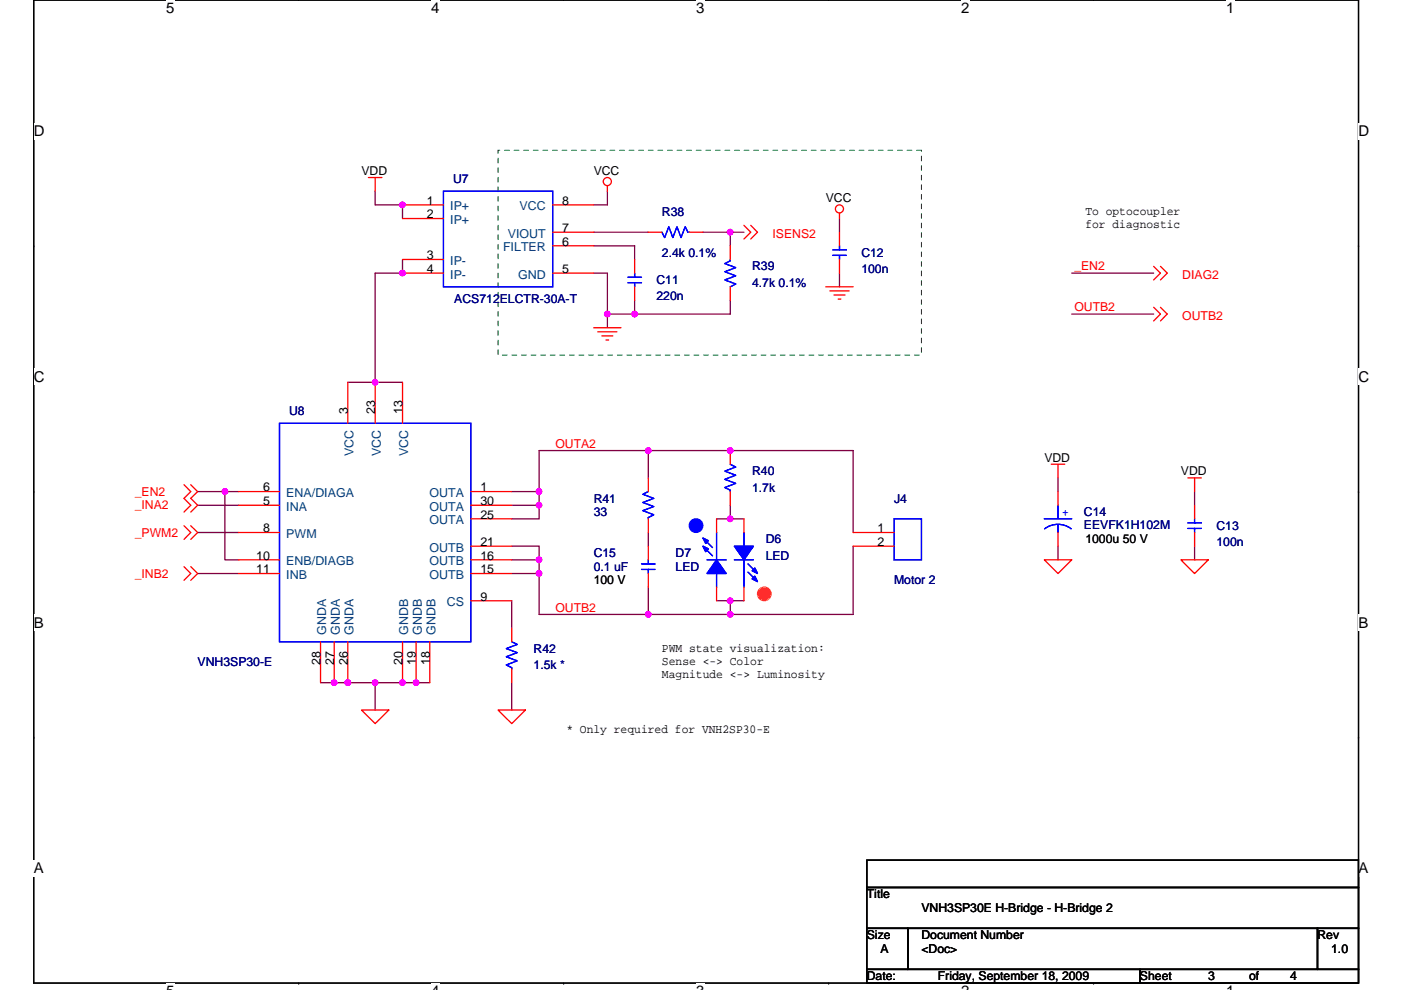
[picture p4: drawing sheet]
<svg xmlns="http://www.w3.org/2000/svg" width="297mm" height="210mm" viewBox="0 0 297 210" stroke-linecap="round" stroke-linejoin="round" font-family="sans-serif">
<path d="M7.2 0h280.8v208.5h-280.8z" fill="none" stroke="#000" stroke-width=".28"/>
<g fill="#fff">
<path d="M35.2 0h1.8v3.5h-1.8z"/>
<path d="M35.2 208.5h1.8v1.4h-1.8z"/>
</g>
<path d="M63.3 0h.1M63.3 208.5h.1" fill="none" stroke="#000" stroke-width=".28"/>
<g fill="#fff">
<path d="M91.4 0h1.8v3.5h-1.8z"/>
<path d="M91.4 208.5h1.8v1.4h-1.8z"/>
</g>
<path d="M119.5 0h.1M119.5 208.5h.1" fill="none" stroke="#000" stroke-width=".28"/>
<g fill="#fff">
<path d="M147.6 0h1.7v3.5h-1.7z"/>
<path d="M147.6 208.5h1.7v1.4h-1.7z"/>
</g>
<path d="M175.7 0h.1M175.7 208.5h.1" fill="none" stroke="#000" stroke-width=".28"/>
<g fill="#fff">
<path d="M203.8 0h1.7v3.5h-1.7z"/>
<path d="M203.8 208.5h1.7v1.4h-1.7z"/>
</g>
<path d="M231.9 0h.1M231.9 208.5h.1" fill="none" stroke="#000" stroke-width=".28"/>
<g fill="#fff">
<path d="M259.9 0h1.8v3.5h-1.8z"/>
<path d="M259.9 208.5h1.8v1.4h-1.8z"/>
<path d="M7.2 26.1h2.2v3.5h-2.2z"/>
<path d="M288 26.1h2.3v3.5h-2.3z"/>
<path d="M7.2 78.2h2.2v3.5h-2.2z"/>
<path d="M288 78.2h2.3v3.5h-2.3z"/>
</g>
<path d="M7.2 52.1h.1M288 52.1h.1" fill="none" stroke="#000" stroke-width=".28"/>
<g fill="#fff">
<path d="M7.2 130.3h2v3.5h-2z"/>
<path d="M288 130.3h2.1v3.5h-2.1z"/>
</g>
<path d="M7.2 104.3h.1M288 104.3h.1" fill="none" stroke="#000" stroke-width=".28"/>
<g fill="#fff">
<path d="M7.1 182.4h2.2v3.5h-2.2z"/>
<path d="M288 182.4h2.1v3.5h-2.1z"/>
</g>
<path d="M7.2 156.4h.1M288 156.4h.1M183.8 196.9h8.7v8.7h-8.7zM183.8 182.4h104.2v5.8h-104.2zM183.8 188.2h104.2v8.7h-104.2zM192.5 196.9h86.8v8.7h-86.8zM279.3 196.9h8.7v8.7h-8.7zM183.8 205.6h57.9v2.9h-57.9zM241.7 205.6h46.3v2.9h-46.3z" fill="none" stroke="#000" stroke-width=".28"/>
<g fill="none" stroke="#800040" stroke-width=".28">
<path d="M79.5 40.6v2.9h5.8v2.9M85.3 55v2.9h-5.8v23.2M125.9 49.3h11.6M125.9 57.9h2.9v8.7M125.9 52.1h8.7v2.9M128.8 40.6v2.9h-2.9M149 49.3h5.8M154.8 49.3v2.8M154.8 49.3h2.9M178 57.9v2.9M178 46.4v2.9M227.2 57.9h17.4"/>
<path d="M128.8 66.6h5.8M128.8 66.6v2.9M134.6 63.7v2.9M154.8 63.7v2.9h-20.2M227.2 66.6h17.4M73.7 81.1h5.8M79.5 81.1h5.8M137.5 95.6h43.4v17.3M41.9 107.2h8.7M41.9 112.9h8.7M41.9 104.3h5.8M47.7 104.3h2.9"/>
<path d="M47.7 104.3v14.4h2.9M108.5 115.8h5.8v2.9M108.5 118.7h5.8M108.5 107.2h5.8M108.5 104.3h5.8M114.3 107.2v2.8h-5.8M114.3 118.7v2.9M114.3 104.3v2.9M137.5 112.9v2.9M137.5 101.4v-5.8h-23.2v8.7M151.9 110h5.8M154.8 107.2v2.8"/>
<path d="M180.9 115.8v14.5h-26.1M224.3 115.8v2.9M224.3 101.4v2.9M253.3 115.8v2.9M253.3 104.3v2.9M41.9 121.6h8.7M108.5 127.4v5.8M108.5 121.6h5.8M114.3 121.6v8.7h23.2M137.5 124.5v5.8M137.5 130.3h17.3M151.9 127.4h2.9v2.9"/>
<path d="M154.8 127.4h2.9M68 144.8h11.5M79.5 144.8v5.8M79.5 144.8h11.6M108.5 144.8v5.8"/>
</g>
<g fill="#f0f" stroke="#f0f" stroke-width=".28">
<circle cx="79.5" cy="144.8" r=".57"/>
<circle cx="73.7" cy="144.8" r=".57"/>
<circle cx="88.2" cy="144.8" r=".57"/>
<circle cx="85.3" cy="144.8" r=".57"/>
<circle cx="154.8" cy="95.6" r=".57"/>
<circle cx="154.8" cy="130.3" r=".57"/>
<circle cx="70.8" cy="144.8" r=".57"/>
<circle cx="47.7" cy="104.2" r=".57"/>
<circle cx="137.4" cy="130.3" r=".57"/>
<circle cx="137.4" cy="95.6" r=".57"/>
<circle cx="154.8" cy="49.2" r=".57"/>
<circle cx="134.6" cy="66.6" r=".57"/>
<circle cx="79.5" cy="81.1" r=".57"/>
<circle cx="128.8" cy="66.6" r=".57"/>
<circle cx="85.3" cy="43.4" r=".57"/>
<circle cx="85.3" cy="57.9" r=".57"/>
<circle cx="114.3" cy="107.1" r=".57"/>
<circle cx="114.3" cy="104.2" r=".57"/>
<circle cx="114.3" cy="121.6" r=".57"/>
<circle cx="114.3" cy="118.7" r=".57"/>
<circle cx="154.8" cy="127.4" r=".57"/>
<circle cx="154.8" cy="110" r=".57"/>
</g>
<g fill="none" stroke="#f00" stroke-width=".28">
<path d="M78.1 37.7h2.9M79.5 37.7v2.9M128.8 39.4v1.2M85.3 43.5h8.7M85.3 46.4h8.7M85.3 55h8.7M85.3 57.9h8.7M117.2 49.3h8.7M117.2 43.5h8.7M117.2 57.9h8.7M117.2 52.1h8.7M134.6 55v2.9"/>
<path d="M137.5 49.3h2.9M146.1 49.3h2.9M154.8 52.1v2.9M157.7 47.8l1.5 1.5-1.5 1.4M159.2 47.8l1.4 1.5-1.4 1.4M178 45.2v1.2M178 49.3v2.8M178 55v2.9M244.6 56.5l1.4 1.4-1.4 1.5M246 56.5l1.5 1.4-1.5 1.5M125.9 69.5h5.8M126.7 70.4h4.1"/>
<path d="M127.6 71.2h2.3M128.5 72.1h.5M134.6 60.8v2.9M154.8 60.8v2.9M175.1 60.8h5.8M176 61.7h4M176.8 62.6h2.4M177.7 63.4h.6M244.6 65.2l1.4 1.4-1.4 1.5M246 65.2l1.5 1.4-1.5 1.5M73.7 81.1v8.7M79.5 81.1v8.7"/>
<path d="M85.3 81.1v8.7M154.8 95.6v2.9M222.9 98.5h2.9M224.3 98.5v2.9M39 102.8l1.4 1.5-1.4 1.4 1.4 1.5-1.4 1.4M39 111.5l1.4 1.4-1.4 1.5M40.4 102.8l1.5 1.5-1.5 1.4 1.5 1.5-1.5 1.4M40.4 111.5l1.5 1.4-1.5 1.5M50.6 104.3h8.7M50.6 107.2h8.7M50.6 112.9h8.7M50.6 118.7h8.7"/>
<path d="M99.8 104.3h8.7M99.8 107.2h8.7M99.8 118.7h8.7M99.8 110h8.7M99.8 115.8h8.7M137.5 101.4v2.9M137.5 110v2.9M137.5 115.8v2.9M151.9 110v2.9M154.8 104.3v2.9M157.7 110v2.9M180.9 112.9h8.7"/>
<path d="M180.9 115.8h8.7M221.4 118.7h5.8l-2.9 2.9zM224.3 104.3v2.9M224.3 112.9v2.9M250.4 118.7h5.8l-2.9 2.9zM251.8 101.4h2.9M253.3 107.2v2.8M253.3 112.9v2.9M253.3 101.4v2.9M39 120.2l1.4 1.4-1.4 1.5M40.4 120.2l1.5 1.4-1.5 1.5M50.6 121.6h8.7"/>
<path d="M68 136.1v8.7M70.9 136.1v8.7M73.7 136.1v8.7M85.3 136.1v8.7M88.2 136.1v8.7M91.1 136.1v8.7M99.8 121.6h8.7M99.8 127.4h8.7M108.5 133.2v2.9M137.5 121.6v2.9M151.9 124.5v2.9M157.7 124.5v2.9"/>
<path d="M76.6 150.6h5.8l-2.9 2.9zM105.6 150.6h5.8l-2.9 2.9zM108.5 141.9v2.9"/>
<circle cx="128.8" cy="38.5" r=".86"/>
<circle cx="178" cy="44.3" r=".86"/>
</g>
<path d="M105.6 31.9h89.8v43.4h-89.8z" fill="none" stroke="#008000" stroke-width=".21" stroke-dasharray="1 1 1 1 1 1 1 1"/>
<circle cx="162" cy="126" r="1.44" fill="#ff8000" stroke="#ff8000" stroke-width=".28"/>
<g fill="#00f" stroke="#00f" stroke-width=".28">
<path d="M151.9 118.7l2.1 2.9h-4.1z" fill-rule="evenodd"/>
<path d="M149 114.1l1.2 .6-.6 .6z" fill-rule="evenodd"/>
<path d="M149 115.8l1.2 .6-.6 .6z" fill-rule="evenodd"/>
<path d="M151.9 118.7l2.1 2.9h-4.1z" fill-rule="evenodd"/>
<path d="M149 114.1l1.2 .6-.6 .6z" fill-rule="evenodd"/>
<path d="M149 115.8l1.2 .6-.6 .6z" fill-rule="evenodd"/>
<path d="M155.7 115.8h4l-2 2.9z" fill-rule="evenodd"/>
<path d="M160 122.2l.6 1.2-1.1-.6z" fill-rule="evenodd"/>
<path d="M160 120.5l.6 1.1-1.1-.5z" fill-rule="evenodd"/>
<path d="M155.7 115.8h4l-2 2.9z" fill-rule="evenodd"/>
<path d="M160 122.2l.6 1.2-1.1-.6z" fill-rule="evenodd"/>
<path d="M160 120.5l.6 1.1-1.1-.5z" fill-rule="evenodd"/>
<circle cx="147.6" cy="111.5" r="1.44"/>
</g>
<g fill="none" stroke="#00f" stroke-width=".28">
<path d="M94 40.6h23.2v20.2h-23.2zM133.1 60h2.9M133.1 58.8h2.9M134.6 57.9v.9M134.6 60v.8M140.4 49.3l.5 1.1 .9-2.3 .9 2.3 .8-2.3 .9 2.3 .9-2.3 .6 1.2h.2M154.8 55v.3l-1.1 .6 2.3 .9-2.3 .8 2.3 .9-2.3 .9 2.3 .8-1.2 .6M176.5 54.2h2.9M176.5 53h2.9M178 52.1v.9M178 54.2v.8M59.3 89.8h40.5v46.3h-40.5z"/>
<path d="M154.8 98.5l1.2 .6-2.3 .8 2.3 .9-2.3 .9 2.3 .8-2.3 .9 1.1 .6v.3M136 119.6h2.9M137.5 118.7v.9M137.5 104.3l-1.2 .5 2.3 .9-2.3 .9 2.3 .8-2.3 .9 2.3 .9-1.1 .6v.2M149.3 116.1l1.8 1.8M149.3 114.4l1.8 1.7M149.9 118.7h4.1M151.9 112.9v5.8M155.7 118.7h4M157.7 112.9v2.9M157.7 118.7v5.8M158.6 119.6l1.7 1.7"/>
<path d="M189.6 110h5.8v8.7h-5.8zM221.4 110h5.8M221.5 112.2a4.6 4.6 0 0 1 5.6 0M224.3 111.2v1.7M224.3 107.2v2.8M251.8 112.1h2.9M251.8 110.9h2.9M253.3 110v.9M253.3 112.1v.8M108.5 136.1l1.2 .6-2.4 .9 2.4 .8-2.4 .9 2.4 .9-2.4 .8 1.2 .6v.3M136 120.8h2.9M137.5 120.8v.8"/>
<path d="M151.9 121.6v2.9M158.6 121.3l1.7 1.8"/>
</g>
<g font-size="3.2">
<text x="35.2" y="2.8">5</text>
<text x="91.4" y="2.8">4</text>
<text x="147.6" y="2.8">3</text>
<text x="203.8" y="2.8">2</text>
<text x="259.9" y="2.8">1</text>
<text x="7.2" y="28.9">D</text>
<text x="288" y="28.9">D</text>
<text x="7.2" y="81">C</text>
<text x="288" y="81">C</text>
<text x="7.2" y="133.1">B</text>
<text x="288" y="133.1">B</text>
<text x="7.2" y="185.3">A</text>
<text x="288" y="185.3">A</text>
</g>
<g font-size="2.6">
<text x="76.6" y="37.1">VDD</text>
<text x="125.9" y="37.1">VCC</text>
<text x="90.5" y="43.4">1</text>
<text x="90.5" y="46.3">2</text>
<text x="119.2" y="43.4">8</text>
<text x="175.1" y="42.9">VCC</text>
<text x="230.1" y="45.6">To optocoupler</text>
<text x="119.2" y="49.2">7</text>
<text x="119.2" y="52.1">6</text>
<text x="230.1" y="48.4">for diagnostic</text>
<text x="90.5" y="55">3</text>
<text x="90.5" y="57.9">4</text>
<text x="119.2" y="57.9">5</text>
<text x="73.7" y="87.8" transform="rotate(-90 73.7 87.8)">3</text>
<text x="79.5" y="87.8" transform="rotate(-90 79.5 87.8)">23</text>
<text x="85.3" y="87.8" transform="rotate(-90 85.3 87.8)">13</text>
<text x="221.4" y="97.9">VDD</text>
<text x="250.4" y="100.8">VDD</text>
<text x="55.8" y="107.1">5</text>
<text x="55.8" y="104.2">6</text>
<text x="101.9" y="104.2">1</text>
<text x="101.9" y="107.1">30</text>
<text x="55.8" y="112.9">8</text>
<text x="101.9" y="110">25</text>
<text x="186.1" y="112.9">1</text>
<text x="54.3" y="118.7">10</text>
<text x="101.9" y="115.8">21</text>
<text x="101.9" y="118.7">16</text>
<text x="186.1" y="115.8">2</text>
<text x="230.1" y="115.3">1000u 50 V</text>
<text x="54.3" y="121.6">11</text>
<text x="101.9" y="121.6">15</text>
<text x="125.9" y="124">100 V</text>
<text x="101.9" y="127.4">9</text>
<text x="67.9" y="141.1" transform="rotate(-90 67.9 141.1)">28</text>
<text x="70.8" y="141.1" transform="rotate(-90 70.8 141.1)">27</text>
<text x="73.7" y="141.1" transform="rotate(-90 73.7 141.1)">26</text>
<text x="85.3" y="141.1" transform="rotate(-90 85.3 141.1)">20</text>
<text x="88.2" y="141.1" transform="rotate(-90 88.2 141.1)">19</text>
<text x="91.1" y="141.1" transform="rotate(-90 91.1 141.1)">18</text>
<text x="140.4" y="138.2">PWM state visualization:</text>
<text x="140.4" y="141">Sense &lt;-&gt; Color</text>
<text x="140.4" y="143.8">Magnitude &lt;-&gt; Luminosity</text>
<text x="120.1" y="155.6">* Only required for VNH2SP30-E</text>
<text x="183.8" y="190.6">Title</text>
<text x="195.4" y="193.5">VNH3SP30E H-Bridge - H-Bridge 2</text>
<text x="183.8" y="199.2">Size</text>
<text x="186.7" y="202.1">A</text>
<text x="195.4" y="199.2">Document Number</text>
<text x="195.4" y="202.1">&lt;Doc&gt;</text>
<text x="279.3" y="199.2">Rev</text>
<text x="282.2" y="202.1">1.0</text>
<text x="183.8" y="207.9">Date:</text>
<text x="198.8" y="207.9">Friday, September 18, 2009</text>
<text x="241.7" y="207.9">Sheet</text>
<text x="256.2" y="207.9">3</text>
<text x="264.9" y="207.9">of</text>
<text x="273.6" y="207.9">4</text>
</g>
<g font-size="2.6" fill="#000080">
<text x="96.1" y="38.8">U7</text>
<text x="140.4" y="45.8">R38</text>
<text x="140.4" y="54.5">2.4k 0.1%</text>
<text x="159.5" y="57.4">R39</text>
<text x="182.6" y="54.5">C12</text>
<text x="182.6" y="58">100n</text>
<text x="96.3" y="64.3">ACS712ELCTR-30A-T</text>
<text x="139.2" y="60.3">C11</text>
<text x="139.2" y="63.7">220n</text>
<text x="159.5" y="60.8">4.7k 0.1%</text>
<text x="61.3" y="88.1">U8</text>
<text x="159.5" y="100.8">R40</text>
<text x="125.9" y="106.6">R41</text>
<text x="159.5" y="104.3">1.7k</text>
<text x="189.6" y="106.6">J4</text>
<text x="125.9" y="109.5">33</text>
<text x="229.8" y="109.5">C14</text>
<text x="229.8" y="112.1">EEVFK1H102M</text>
<text x="257.9" y="112.4">C13</text>
<text x="125.9" y="118.2">C15</text>
<text x="143.3" y="118.2">D7</text>
<text x="162.3" y="115.3">D6</text>
<text x="162.3" y="118.7">LED</text>
<text x="257.9" y="115.9">100n</text>
<text x="125.9" y="121.1">0.1 uF</text>
<text x="143.3" y="121.1">LED</text>
<text x="189.6" y="124">Motor 2</text>
<text x="41.9" y="141.3">VNH3SP30-E</text>
<text x="113.1" y="138.5">R42</text>
<text x="113.1" y="141.9">1.5k *</text>
</g>
<g font-size="2.6" fill="#004080">
<text x="95.5" y="44.6">IP+</text>
<text x="95.5" y="47.5">IP+</text>
<text x="110.2" y="44.6">VCC</text>
<text x="106.7" y="53.3">FILTER</text>
<text x="107.7" y="50.4">VIOUT</text>
<text x="95.5" y="56.2">IP-</text>
<text x="95.5" y="59.1">IP-</text>
<text x="109.9" y="59.1">GND</text>
<text x="74.9" y="96.8" transform="rotate(-90 74.9 96.8)">VCC</text>
<text x="80.7" y="96.8" transform="rotate(-90 80.7 96.8)">VCC</text>
<text x="86.5" y="96.8" transform="rotate(-90 86.5 96.8)">VCC</text>
<text x="60.7" y="105.4">ENA/DIAGA</text>
<text x="91.1" y="105.4">OUTA</text>
<text x="60.7" y="108.3">INA</text>
<text x="91.1" y="108.3">OUTA</text>
<text x="91.1" y="111.2">OUTA</text>
<text x="60.7" y="114.1">PWM</text>
<text x="60.7" y="119.9">ENB/DIAGB</text>
<text x="91.1" y="117">OUTB</text>
<text x="91.1" y="119.9">OUTB</text>
<text x="60.7" y="122.8">INB</text>
<text x="91.1" y="122.8">OUTB</text>
<text x="94.7" y="128.6">CS</text>
<text x="69.2" y="134.7" transform="rotate(-90 69.2 134.7)">GNDA</text>
<text x="72.1" y="134.7" transform="rotate(-90 72.1 134.7)">GNDA</text>
<text x="74.9" y="134.7" transform="rotate(-90 74.9 134.7)">GNDA</text>
<text x="86.5" y="134.7" transform="rotate(-90 86.5 134.7)">GNDB</text>
<text x="89.4" y="134.7" transform="rotate(-90 89.4 134.7)">GNDB</text>
<text x="92.3" y="134.7" transform="rotate(-90 92.3 134.7)">GNDB</text>
</g>
<g font-size="2.6" fill="#f00">
<text x="163.8" y="50.4">ISENS2</text>
<text x="227.8" y="57.4">_EN2</text>
<text x="250.7" y="59.1">DIAG2</text>
<text x="227.8" y="66">OUTB2</text>
<text x="250.7" y="67.8">OUTB2</text>
<text x="117.7" y="95">OUTA2</text>
<text x="28.6" y="105.1">_EN2</text>
<text x="28.6" y="108">_INA2</text>
<text x="28.6" y="113.8">_PWM2</text>
<text x="28.6" y="122.5">_INB2</text>
<text x="117.7" y="129.8">OUTB2</text>
</g>
<text font-size="2.6" fill="#00f" x="225.2" y="109.5">+</text>
</svg>
